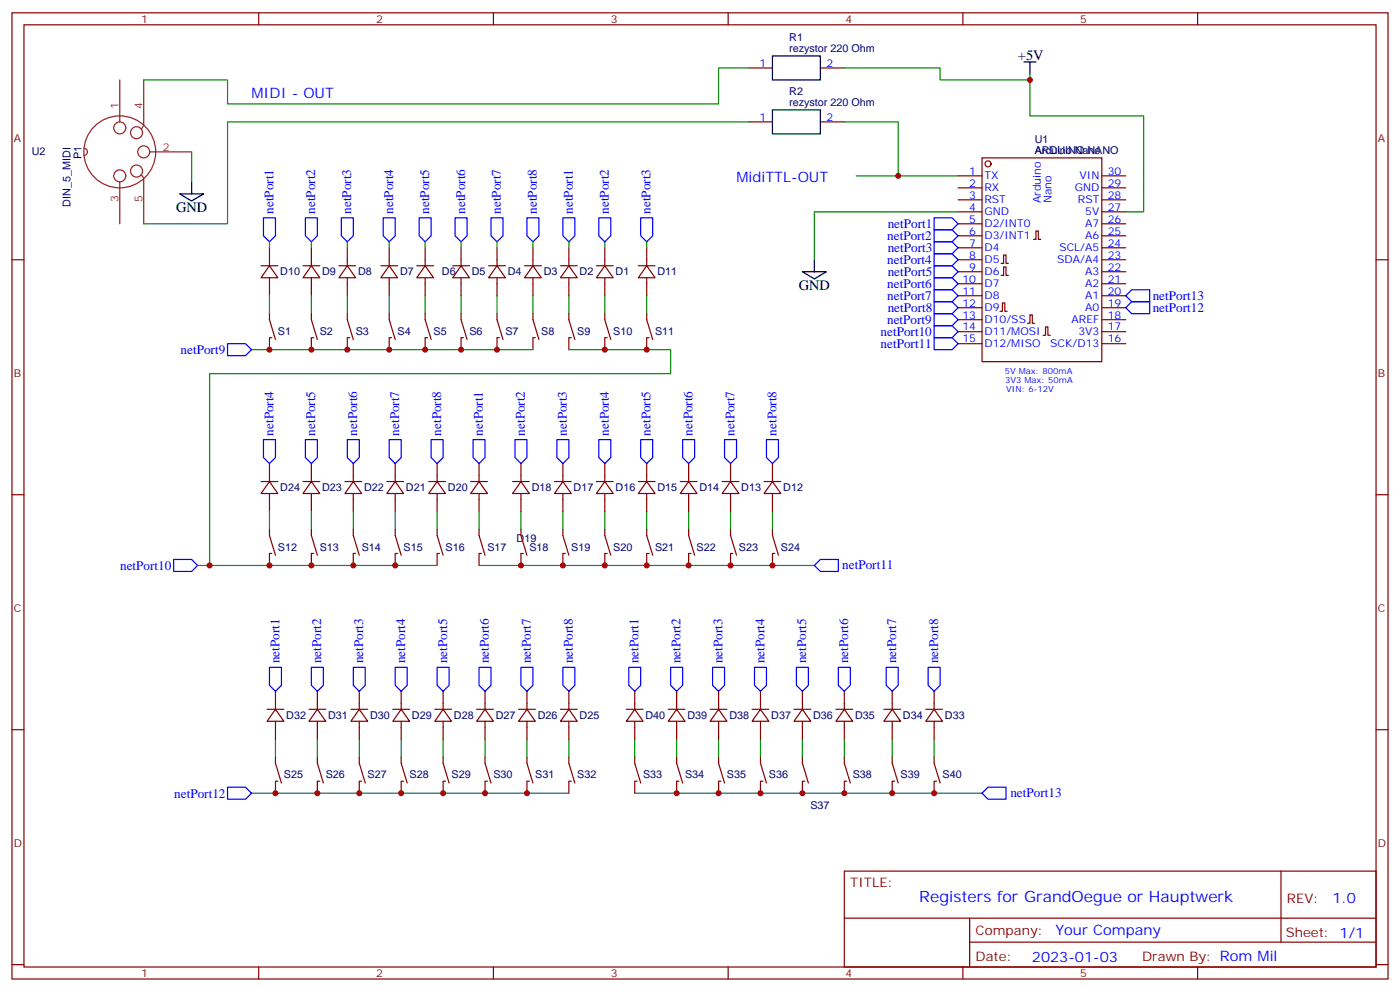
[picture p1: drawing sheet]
<svg xmlns="http://www.w3.org/2000/svg" width="412mm" height="292mm" viewBox="0 0 412 292" stroke-linecap="round" stroke-linejoin="round" font-family="sans-serif">
<g fill="none" stroke="#870000" stroke-width=".35">
<path d="M3.5 3.8h405.4v284.3h-405.4zM7.1 7.3h398.2v277.3h-398.2zM76.2 3.8v3.5M145.3 3.8v3.5M214.5 3.8v3.5M283.6 3.8v3.5M352.8 3.8v3.5M220.5 20h7M220.5 35.9h7M241.7 20h7M241.7 35.9h7M282.2 51.8h7.1"/>
<path d="M282.2 55.3h7.1M282.2 58.8h7.1M289.3 46.5h35.3v59.9h-35.3zM324.6 51.8h7M324.6 55.3h7M324.6 58.8h7M3.5 76.4h3.6M76.9 78.2h4.9M79.4 78.2l2.4 3.5h-4.9zM79.4 72.9v5.3M89.3 78.2h4.9M91.7 78.2l2.5 3.5h-4.9z"/>
<path d="M91.7 72.9v5.3M99.8 78.2h5M102.3 78.2l2.5 3.5h-5zM102.3 72.9v5.3M112.2 78.2h4.9M114.7 78.2l2.4 3.5h-4.9zM114.7 72.9v5.3M122.8 78.2h4.9M125.2 78.2l2.5 3.5h-4.9zM125.2 72.9v5.3M133.3 78.2h5M135.8 78.2l2.5 3.5h-5z"/>
<path d="M135.8 72.9v5.3M143.9 78.2h5M146.4 78.2l2.5 3.5h-5zM146.4 72.9v5.3M154.5 78.2h5M157 78.2l2.5 3.5h-5zM157 72.9v5.3M165.1 78.2h4.9M167.6 78.2l2.4 3.5h-4.9zM167.6 72.9v5.3M175.7 78.2h4.9M178.2 78.2l2.4 3.5h-4.9z"/>
<path d="M178.2 72.9v5.3M188 78.2h5M190.5 78.2l2.5 3.5h-5zM190.5 72.9v5.3M282.2 76.4h7.1M282.2 62.3h7.1M282.2 65.9h7.1M282.2 69.4h7.1M282.2 72.9h7.1M282.2 80h7.1M294.9 77.5h.7v-2.5h.7v2.5h.7M304.4 70.4h.8v-2.4h.7v2.4h.7"/>
<path d="M324.6 76.4h7M324.6 62.3h7M324.6 65.9h7M324.6 69.4h7M324.6 72.9h7M324.6 80h7M405.3 76.4h3.6M79.4 99.4h.7M79.4 81.7v5.3M79.4 92.3v1.8l1.7 5.8M79.4 99.4v3.5M91.7 99.4h.7"/>
<path d="M91.7 81.7v5.3M91.7 92.3v1.8l1.8 5.8M91.7 99.4v3.5M102.3 99.4h.7M102.3 81.7v5.3M102.3 92.3v1.8l1.8 5.8M102.3 99.4v3.5M114.7 99.4h.7M114.7 81.7v5.3M114.7 92.3v1.8l1.7 5.8M114.7 99.4v3.5M125.2 99.4h.7"/>
<path d="M125.2 81.7v5.3M125.2 92.3v1.8l1.8 5.8M125.2 99.4v3.5M135.8 99.4h.7M135.8 92.3v1.8l1.8 5.8M135.8 81.7v5.3M135.8 99.4v3.5M146.4 99.4h.7M146.4 92.3v1.8l1.8 5.8M146.4 81.7v5.3M146.4 99.4v3.5M157 99.4h.7"/>
<path d="M157 92.3v1.8l1.7 5.8M157 81.7v5.3M157 99.4v3.5M167.6 99.4h.7M167.6 92.3v1.8l1.7 5.8M167.6 81.7v5.3M167.6 99.4v3.5M178.2 99.4h.7M178.2 92.3v1.8l1.7 5.8M178.2 81.7v5.3M178.2 99.4v3.5M190.5 92.3v1.8l1.8 5.8"/>
<path d="M190.5 81.7v5.3M190.5 99.4v3.5M190.5 99.4h.7M282.2 83.5h7.1M282.2 87h7.1M282.2 90.6h7.1M282.2 94.1h7.1M282.2 97.6h7.1M294.6 91.6h.7v-2.5h.7v2.5h.7M294.9 81h.7v-2.4h.7v2.4h.7M302.7 95.1h.7v-2.4h.7v2.4h.7M307.3 98.7h.7v-2.5h.7v2.5h.7"/>
<path d="M324.6 83.5h7M324.6 87h7M324.6 90.6h7M324.6 94.1h7M324.6 97.6h7M282.2 101.1h7.1M324.6 101.1h7M79.4 136.4v5.3M91.7 136.4v5.3M104.1 136.4v5.3M116.4 136.4v5.3M128.8 136.4v5.3"/>
<path d="M141.1 136.4v5.3M153.5 136.4v5.3M165.8 136.4v5.3M178.2 136.4v5.3M190.5 136.4v5.3M202.8 136.4v5.3M215.2 136.4v5.3M227.5 136.4v5.3M3.5 145.6h3.6M76.9 141.7h4.9M79.4 141.7l2.4 3.5h-4.9zM79.4 145.2v5.3"/>
<path d="M79.4 155.8v1.8l1.7 5.8M89.3 141.7h4.9M91.7 141.7l2.5 3.5h-4.9zM91.7 145.2v5.3M91.7 155.8v1.8l1.8 5.8M101.6 141.7h4.9M104.1 141.7l2.4 3.5h-4.9zM104.1 145.2v5.3M104.1 155.8v1.8l1.7 5.8M113.9 141.7h5M116.4 141.7l2.5 3.5h-5zM116.4 145.2v5.3"/>
<path d="M116.4 155.8v1.8l1.8 5.8M126.3 141.7h4.9M128.8 141.7l2.4 3.5h-4.9zM128.8 145.2v5.3M128.8 155.8v1.8l1.7 5.8M138.6 141.7h5M141.1 141.7l2.5 3.5h-5zM141.1 145.2v5.3M141.1 155.8v1.8l1.8 5.8M151 141.7h4.9M153.5 141.7l2.4 3.5h-4.9zM153.5 155.8v1.8l1.7 5.8"/>
<path d="M153.5 145.2v5.3M163.3 141.7h5M165.8 141.7l2.5 3.5h-5zM165.8 155.8v1.8l1.8 5.8M165.8 145.2v5.3M175.7 141.7h4.9M178.2 141.7l2.4 3.5h-4.9zM178.2 145.2v5.3M178.2 155.8v1.8l1.7 5.8M188 141.7h5M190.5 141.7l2.5 3.5h-5zM190.5 145.2v5.3"/>
<path d="M190.5 155.8v1.8l1.8 5.8M200.4 141.7h4.9M202.8 141.7l2.5 3.5h-4.9zM202.8 155.8v1.8l1.8 5.8M202.8 145.2v5.3M212.7 141.7h5M215.2 141.7l2.5 3.5h-5zM215.2 155.8v1.8l1.8 5.8M215.2 145.2v5.3M225.1 141.7h4.9M227.5 141.7l2.5 3.5h-4.9zM227.5 155.8v1.8l1.8 5.8"/>
<path d="M227.5 145.2v5.3M405.3 145.6h3.6M80.1 162.9h-.7v3.5M92.4 162.9h-.7v3.5M104.8 162.9h-.7v3.5M117.1 162.9h-.7v3.5M129.5 162.9h-.7v3.5M141.8 162.9h-.7v3.5M154.2 162.9h-.7v3.5M166.5 162.9h-.7v3.5M178.9 162.9h-.7v3.5M191.2 162.9h-.7v3.5"/>
<path d="M203.6 162.9h-.8v3.5M215.9 162.9h-.7v3.5M228.2 162.9h-.7v3.5M3.5 214.7h3.6M78.7 208.7h4.9M81.1 208.7l2.5 3.6h-4.9zM81.1 203.4v5.3M81.1 212.3v5.3M91 208.7h5M93.5 208.7l2.5 3.6h-5zM93.5 203.4v5.3M93.5 212.3v5.3"/>
<path d="M103.4 208.7h4.9M105.8 208.7l2.5 3.6h-4.9zM105.8 203.4v5.3M105.8 212.3v5.3M115.7 208.7h4.9M118.2 208.7l2.4 3.6h-4.9zM118.2 203.4v5.3M118.2 212.3v5.3M128.1 208.7h4.9M130.5 208.7l2.5 3.6h-4.9zM130.5 203.4v5.3M130.5 212.3v5.3"/>
<path d="M140.4 208.7h4.9M142.9 208.7l2.4 3.6h-4.9zM142.9 203.4v5.3M142.9 212.3v5.3M152.8 208.7h4.9M155.2 208.7l2.5 3.6h-4.9zM155.2 203.4v5.3M155.2 212.3v5.3M165.1 208.7h4.9M167.6 208.7l2.4 3.6h-4.9zM167.6 203.4v5.3M167.6 212.3v5.3"/>
<path d="M184.5 208.7h4.9M187 208.7l2.4 3.6h-4.9zM187 203.4v5.3M187 212.3v5.3M196.8 208.7h5M199.3 208.7l2.5 3.6h-5zM199.3 203.4v5.3M199.3 212.3v5.3M209.2 208.7h4.9M211.7 208.7l2.4 3.6h-4.9zM211.7 203.4v5.3M211.7 212.3v5.3"/>
<path d="M221.5 208.7h5M224 208.7l2.5 3.6h-5zM224 203.4v5.3M224 212.3v5.3M233.9 208.7h4.9M236.4 208.7l2.4 3.6h-4.9zM236.4 203.4v5.3M236.4 212.3v5.3M246.2 208.7h5M248.7 208.7l2.5 3.6h-5zM248.7 203.4v5.3M248.7 212.3v5.3"/>
<path d="M260.3 208.7h5M262.8 208.7l2.5 3.6h-5zM262.8 203.4v5.3M262.8 212.3v5.3M272.7 208.7h4.9M275.2 208.7l2.4 3.6h-4.9zM275.2 203.4v5.3M275.2 212.3v5.3M405.3 214.7h3.6M81.1 229.9h.7M81.1 222.8v1.8l1.8 5.8M81.1 230v3.4"/>
<path d="M93.5 229.9h.7M93.5 222.8v1.8l1.7 5.8M93.5 230v3.4M105.8 229.9h.7M105.8 222.8v1.8l1.8 5.8M105.8 230v3.4M118.2 229.9h.7M118.2 222.8v1.8l1.7 5.8M118.2 230v3.4M130.5 229.9h.7M130.5 222.8v1.8l1.8 5.8M130.5 230v3.4"/>
<path d="M142.9 229.9h.7M142.9 222.8v1.8l1.7 5.8M142.9 230v3.4M155.2 229.9h.7M155.2 222.8v1.8l1.8 5.8M155.2 230v3.4M167.6 222.8v1.8l1.7 5.8M167.6 230v3.4M167.6 229.9h.7M187 229.9h.7M187 222.8v1.8l1.7 5.8M187 230v3.4"/>
<path d="M199.3 229.9h.7M199.3 222.8v1.8l1.8 5.8M199.3 230v3.4M211.7 229.9h.7M211.7 222.8v1.8l1.7 5.8M211.7 230v3.4M224 229.9h.7M224 222.8v1.8l1.8 5.8M224 230v3.4M236.4 229.9h.7M236.4 222.8v1.8l1.7 5.8M236.4 230v3.4"/>
<path d="M248.7 229.9h.7M248.7 222.8v1.8l1.8 5.8M248.7 230v3.4M262.8 229.9h.7M262.8 222.8v1.8l1.8 5.8M262.8 230v3.4M275.2 222.8v1.8l1.7 5.8M275.2 230v3.4M275.2 229.9h.7M248.7 256.4h156.6v28.2h-156.6zM377.3 256.4v20.9M248.7 270.2h156.5"/>
<path d="M285.6 277.3h119.6M285.6 270.2v14.1M3.5 283.9h3.6M76.2 284.6v3.5M145.3 284.6v3.5M214.5 284.6v3.5M283.6 284.6v3.5M352.8 284.6v3.5M405.3 283.9h3.6"/>
<circle cx="291" cy="48.2" r=".88"/>
</g>
<g fill="none" stroke="#008700" stroke-width=".35">
<path d="M220.5 20h-8.8v10.6h-144.7v-7.1h-24.7M220.5 35.9h-153.5v30h-24.7M248.7 35.9h15.9v15.9h17.6M248.7 20h28.2v3.5h26.5v-1.7M303.4 23.5v10.6h33.5v28.2h-5.3M56.4 44.7v8.8M252.2 51.8h12.4M79.4 71.2v1.7M91.7 71.2v1.7M102.3 71.2v1.7M114.7 71.2v1.7M125.2 71.2v1.7"/>
<path d="M135.8 71.2v1.7M146.4 71.2v1.7M157 71.2v1.7M167.6 71.2v1.7M178.2 71.2v1.7M190.5 71.2v1.7M282.2 62.3h-42.3v14.1M79.4 87v5.3M91.7 87v5.3M102.3 87v5.3M114.7 87v5.3M125.2 87v5.3"/>
<path d="M135.8 87v5.3M146.4 87v5.3M157 87v5.3M167.6 87v5.3M178.2 87v5.3M190.5 87v5.3M74.1 102.9h82.9M167.6 102.9h30v7.1h-135.9v56.4h67.1M79.4 150.5v5.3M91.7 150.5v5.3M104.1 150.5v5.3M116.4 150.5v5.3"/>
<path d="M128.8 150.5v5.3M141.1 150.5v5.3M153.5 150.5v5.3M165.8 150.5v5.3M178.2 150.5v5.3M190.5 150.5v5.3M202.8 150.5v5.3M215.2 150.5v5.3M227.5 150.5v5.3M58.2 166.4h3.5M141.1 166.4h98.8M81.1 217.6v5.2"/>
<path d="M93.5 217.6v5.2M105.8 217.6v5.2M118.2 217.6v5.2M130.5 217.6v5.2M142.9 217.6v5.2M155.2 217.6v5.2M167.6 217.6v5.2M187 217.6v5.2M199.3 217.6v5.2M211.7 217.6v5.2M224 217.6v5.2M236.4 217.6v5.2"/>
<path d="M248.7 217.6v5.2M262.8 217.6v5.2M275.2 217.6v5.2M74.1 233.4h93.5M187 233.4h102.3"/>
</g>
<g fill="none" stroke="#00f" stroke-width=".35">
<path d="M77.6 64.1h3.5v5.3l-1.7 1.8-1.8-1.8zM90 64.1h3.5v5.3l-1.8 1.8-1.7-1.8zM100.5 64.1h3.6v5.3l-1.8 1.8-1.8-1.8zM112.9 64.1h3.5v5.3l-1.7 1.8-1.8-1.8zM123.5 64.1h3.5v5.3l-1.8 1.8-1.7-1.8zM134.1 64.1h3.5v5.3l-1.8 1.8-1.7-1.8zM144.6 64.1h3.6v5.3l-1.8 1.8-1.8-1.8zM155.2 64.1h3.5v5.3l-1.7 1.8-1.8-1.8zM165.8 64.1h3.5v5.3l-1.7 1.8-1.8-1.8zM176.4 64.1h3.5v5.3l-1.7 1.8-1.8-1.8zM188.7 64.1h3.6v5.3l-1.8 1.8-1.8-1.8zM275.2 78.2h5.3l1.7 1.8-1.7 1.7h-5.3z"/>
<path d="M275.2 74.7h5.3l1.7 1.7-1.7 1.8h-5.3zM275.2 71.2h5.3l1.7 1.7-1.7 1.8h-5.3zM275.2 67.6h5.3l1.7 1.8-1.7 1.8h-5.3zM275.2 64.1h5.3l1.7 1.8-1.7 1.7h-5.3zM275.2 88.8h5.3l1.7 1.8-1.7 1.7h-5.3zM275.2 85.3h5.3l1.7 1.7-1.7 1.8h-5.3zM275.2 81.7h5.3l1.7 1.8-1.7 1.8h-5.3zM275.2 92.3h5.3l1.7 1.8-1.7 1.7h-5.3zM275.2 95.8h5.3l1.7 1.8-1.7 1.8h-5.3zM275.2 99.4h5.3l1.7 1.7-1.7 1.8h-5.3zM331.6 90.6l1.8-1.8h5.3v3.5h-5.3zM333.4 85.3h5.3v3.5h-5.3l-1.8-1.8z"/>
<path d="M67 101.1h5.3l1.8 1.8-1.8 1.8h-5.3zM77.6 129.4h3.5v5.3l-1.7 1.7-1.8-1.7zM90 129.4h3.5v5.3l-1.8 1.7-1.7-1.7zM102.3 129.4h3.5v5.3l-1.7 1.7-1.8-1.7zM114.7 129.4h3.5v5.3l-1.8 1.7-1.7-1.7zM127 129.4h3.5v5.3l-1.7 1.7-1.8-1.7zM139.3 129.4h3.6v5.3l-1.8 1.7-1.8-1.7zM151.7 129.4h3.5v5.3l-1.7 1.7-1.8-1.7zM164 129.4h3.6v5.3l-1.8 1.7-1.8-1.7zM176.4 129.4h3.5v5.3l-1.7 1.7-1.8-1.7zM188.7 129.4h3.6v5.3l-1.8 1.7-1.8-1.7zM201.1 129.4h3.5v5.3l-1.8 1.7-1.7-1.7z"/>
<path d="M213.4 129.4h3.6v5.3l-1.8 1.7-1.8-1.7zM225.8 129.4h3.5v5.3l-1.8 1.7-1.7-1.7zM51.2 164.6h5.2l1.8 1.8-1.8 1.8h-5.2zM239.9 166.4l1.8-1.8h5.2v3.6h-5.2zM79.4 196.4h3.5v5.3l-1.8 1.7-1.7-1.7zM91.7 196.4h3.5v5.3l-1.7 1.7-1.8-1.7zM104.1 196.4h3.5v5.3l-1.8 1.7-1.7-1.7zM116.4 196.4h3.5v5.3l-1.7 1.7-1.8-1.7zM128.8 196.4h3.5v5.3l-1.8 1.7-1.7-1.7zM141.1 196.4h3.5v5.3l-1.7 1.7-1.8-1.7zM153.5 196.4h3.5v5.3l-1.8 1.7-1.7-1.7zM165.8 196.4h3.5v5.3l-1.7 1.7-1.8-1.7z"/>
<path d="M185.2 196.4h3.5v5.3l-1.7 1.7-1.8-1.7zM197.6 196.4h3.5v5.3l-1.8 1.7-1.7-1.7zM209.9 196.4h3.5v5.3l-1.7 1.7-1.8-1.7zM222.2 196.4h3.6v5.3l-1.8 1.7-1.8-1.7zM234.6 196.4h3.5v5.3l-1.7 1.7-1.8-1.7zM246.9 196.4h3.6v5.3l-1.8 1.7-1.8-1.7zM261.1 196.4h3.5v5.3l-1.8 1.7-1.7-1.7zM273.4 196.4h3.5v5.3l-1.7 1.7-1.8-1.7zM67 231.7h5.3l1.8 1.7-1.8 1.8h-5.3zM291 231.7h5.3v3.5h-5.3l-1.7-1.8z"/>
</g>
<path d="M227.5 16.5h14.2v7h-14.2zM301.6 18.2h3.6M303.4 18.2v3.6M227.5 32.3h14.2v7.1h-14.2zM52.9 57h7.1l-3.6 2.2zM56.4 53.5v3.5M236.4 80h7l-3.5 2.1zM239.9 76.4v3.6" fill="none" stroke="#000" stroke-width=".35"/>
<g fill="none" stroke="#8c2424" stroke-width=".35">
<path d="M35.3 23.5v12.4M42.3 23.5v13.4l-.7 1.1M24.7 43.6a1.06 1.06 0 0 1 1.1 1.1 1.06 1.06 0 0 1-1.1 1.1M35.3 53.5v12.4M41.6 51.4l.7 1.1v13.4M44.1 44.7h12.3"/>
<circle cx="35.3" cy="37.6" r="1.76"/>
<circle cx="40.2" cy="39.1" r="1.76"/>
<circle cx="35.3" cy="44.7" r="10.6"/>
<circle cx="35.3" cy="51.8" r="1.76"/>
<circle cx="40.2" cy="50.3" r="1.76"/>
<circle cx="42.3" cy="44.7" r="1.76"/>
</g>
<g fill="#c00">
<circle cx="262.8" cy="233.4" r=".88"/>
<circle cx="248.7" cy="233.4" r=".88"/>
<circle cx="236.4" cy="233.4" r=".88"/>
<circle cx="224" cy="233.4" r=".88"/>
<circle cx="211.7" cy="233.4" r=".88"/>
<circle cx="199.3" cy="233.4" r=".88"/>
<circle cx="155.2" cy="233.4" r=".88"/>
<circle cx="142.9" cy="233.4" r=".88"/>
<circle cx="130.5" cy="233.4" r=".88"/>
<circle cx="118.2" cy="233.4" r=".88"/>
<circle cx="105.8" cy="233.4" r=".88"/>
<circle cx="93.5" cy="233.4" r=".88"/>
<circle cx="215.2" cy="166.4" r=".88"/>
<circle cx="202.8" cy="166.4" r=".88"/>
<circle cx="190.5" cy="166.4" r=".88"/>
<circle cx="178.2" cy="166.4" r=".88"/>
<circle cx="165.8" cy="166.4" r=".88"/>
<circle cx="153.5" cy="166.4" r=".88"/>
<circle cx="116.4" cy="166.4" r=".88"/>
<circle cx="104.1" cy="166.4" r=".88"/>
<circle cx="91.7" cy="166.4" r=".88"/>
<circle cx="146.4" cy="102.9" r=".88"/>
<circle cx="135.8" cy="102.9" r=".88"/>
<circle cx="125.2" cy="102.9" r=".88"/>
<circle cx="114.7" cy="102.9" r=".88"/>
<circle cx="102.3" cy="102.9" r=".88"/>
<circle cx="91.7" cy="102.9" r=".88"/>
<circle cx="178.2" cy="102.9" r=".88"/>
<circle cx="190.5" cy="102.9" r=".88"/>
<circle cx="79.4" cy="166.4" r=".88"/>
<circle cx="79.4" cy="102.9" r=".88"/>
<circle cx="61.7" cy="166.4" r=".88"/>
<circle cx="227.5" cy="166.4" r=".88"/>
<circle cx="275.2" cy="233.4" r=".88"/>
<circle cx="81.1" cy="233.4" r=".88"/>
<circle cx="303.4" cy="23.5" r=".88"/>
<circle cx="264.6" cy="51.8" r=".88"/>
</g>
<text font-size="4.6" fill="#00f" x="270.8" y="265.4">Registers for GrandOegue or Hauptwerk</text>
<g font-size="4.2">
<text x="299.9" y="17.5">+5V</text>
<text x="51.9" y="62.3">GND</text>
<text x="235.3" y="85.3">GND</text>
</g>
<g font-size="4.2" fill="#00f">
<text x="74.1" y="28.8">MIDI - OUT</text>
<text x="217" y="53.5">MidiTTL-OUT</text>
<text x="392.5" y="265.6">1.0</text>
<text x="310.9" y="275.2">Your Company</text>
<text x="304" y="283">2023-01-03</text>
</g>
<g font-size="3.9" fill="#00f">
<text x="80.5" y="62.9" transform="rotate(-90 80.5 62.9)">netPort1</text>
<text x="92.9" y="62.9" transform="rotate(-90 92.9 62.9)">netPort2</text>
<text x="103.5" y="62.9" transform="rotate(-90 103.5 62.9)">netPort3</text>
<text x="115.8" y="62.9" transform="rotate(-90 115.8 62.9)">netPort4</text>
<text x="126.4" y="62.9" transform="rotate(-90 126.4 62.9)">netPort5</text>
<text x="137" y="62.9" transform="rotate(-90 137 62.9)">netPort6</text>
<text x="147.6" y="62.9" transform="rotate(-90 147.6 62.9)">netPort7</text>
<text x="158.1" y="62.9" transform="rotate(-90 158.1 62.9)">netPort8</text>
<text x="168.7" y="62.9" transform="rotate(-90 168.7 62.9)">netPort1</text>
<text x="179.3" y="62.9" transform="rotate(-90 179.3 62.9)">netPort2</text>
<text x="191.7" y="62.9" transform="rotate(-90 191.7 62.9)">netPort3</text>
<text x="261.4" y="70.8">netPort2</text>
<text x="261.5" y="67.2">netPort1</text>
<text x="261.4" y="77.8">netPort4</text>
<text x="261.5" y="74.3">netPort3</text>
<text x="261.5" y="81.3">netPort5</text>
<text x="261.4" y="88.4">netPort7</text>
<text x="261.4" y="84.9">netPort6</text>
<text x="339.5" y="88.2">netPort13</text>
<text x="261.3" y="95.3">netPort9</text>
<text x="261.5" y="91.9">netPort8</text>
<text x="339.5" y="91.8">netPort12</text>
<text x="259.4" y="98.8">netPort10</text>
<text x="53.2" y="104.1">netPort9</text>
<text x="259.4" y="102.4">netPort11</text>
<text x="80.5" y="128.2" transform="rotate(-90 80.5 128.2)">netPort4</text>
<text x="92.9" y="128.2" transform="rotate(-90 92.9 128.2)">netPort5</text>
<text x="105.2" y="128.2" transform="rotate(-90 105.2 128.2)">netPort6</text>
<text x="117.6" y="128.2" transform="rotate(-90 117.6 128.2)">netPort7</text>
<text x="129.9" y="128.2" transform="rotate(-90 129.9 128.2)">netPort8</text>
<text x="142.3" y="128.2" transform="rotate(-90 142.3 128.2)">netPort1</text>
<text x="154.6" y="128.2" transform="rotate(-90 154.6 128.2)">netPort2</text>
<text x="167" y="128.2" transform="rotate(-90 167 128.2)">netPort3</text>
<text x="179.3" y="128.2" transform="rotate(-90 179.3 128.2)">netPort4</text>
<text x="191.7" y="128.2" transform="rotate(-90 191.7 128.2)">netPort5</text>
<text x="204" y="128.2" transform="rotate(-90 204 128.2)">netPort6</text>
<text x="216.4" y="128.2" transform="rotate(-90 216.4 128.2)">netPort7</text>
<text x="228.7" y="128.2" transform="rotate(-90 228.7 128.2)">netPort8</text>
<text x="35.4" y="167.6">netPort10</text>
<text x="248.1" y="167.6">netPort11</text>
<text x="82.3" y="195.2" transform="rotate(-90 82.3 195.2)">netPort1</text>
<text x="94.6" y="195.2" transform="rotate(-90 94.6 195.2)">netPort2</text>
<text x="107" y="195.2" transform="rotate(-90 107 195.2)">netPort3</text>
<text x="119.3" y="195.2" transform="rotate(-90 119.3 195.2)">netPort4</text>
<text x="131.7" y="195.2" transform="rotate(-90 131.7 195.2)">netPort5</text>
<text x="144" y="195.2" transform="rotate(-90 144 195.2)">netPort6</text>
<text x="156.4" y="195.2" transform="rotate(-90 156.4 195.2)">netPort7</text>
<text x="168.7" y="195.2" transform="rotate(-90 168.7 195.2)">netPort8</text>
<text x="188.1" y="195.2" transform="rotate(-90 188.1 195.2)">netPort1</text>
<text x="200.5" y="195.2" transform="rotate(-90 200.5 195.2)">netPort2</text>
<text x="212.8" y="195.2" transform="rotate(-90 212.8 195.2)">netPort3</text>
<text x="225.2" y="195.2" transform="rotate(-90 225.2 195.2)">netPort4</text>
<text x="237.5" y="195.2" transform="rotate(-90 237.5 195.2)">netPort5</text>
<text x="249.9" y="195.2" transform="rotate(-90 249.9 195.2)">netPort6</text>
<text x="264" y="195.2" transform="rotate(-90 264 195.2)">netPort7</text>
<text x="276.3" y="195.2" transform="rotate(-90 276.3 195.2)">netPort8</text>
<text x="51.3" y="234.8">netPort12</text>
<text x="297.6" y="234.6">netPort13</text>
</g>
<g font-size="3.9" fill="#800">
<text x="250.5" y="260.9">TITLE:</text>
<text x="379.1" y="265.6">REV:</text>
<text x="287.4" y="275.1">Company:</text>
<text x="378.7" y="275.8">Sheet: 1/1</text>
<text x="287.4" y="282.8">Date:</text>
<text x="336.4" y="282.9">Drawn By: Rom Mil</text>
</g>
<g font-size="3.2" fill="#800">
<text x="41.6" y="6.8">1</text>
<text x="110.8" y="6.8">2</text>
<text x="179.9" y="6.8">3</text>
<text x="249.1" y="6.8">4</text>
<text x="318.2" y="6.8">5</text>
<text x="4.1" y="41.9">A</text>
<text x="405.9" y="41.9">A</text>
<text x="4.1" y="111">B</text>
<text x="405.9" y="111">B</text>
<text x="4.1" y="180.2">C</text>
<text x="405.9" y="180.2">C</text>
<text x="4.1" y="249.3">D</text>
<text x="405.9" y="249.3">D</text>
<text x="41.6" y="287.6">1</text>
<text x="110.8" y="287.6">2</text>
<text x="179.9" y="287.6">3</text>
<text x="249.1" y="287.6">4</text>
<text x="318.2" y="287.6">5</text>
</g>
<g font-size="3.2" fill="#000080">
<text x="232.5" y="11.9">R1</text>
<text x="232.5" y="15.3">rezystor 220 Ohm</text>
<text x="232.5" y="27.8">R2</text>
<text x="232.5" y="31.2">rezystor 220 Ohm</text>
<text x="9.3" y="45.8">U2</text>
<text x="24" y="46.7" transform="rotate(-90 24 46.7)">P1</text>
<text x="304.8" y="45.4">Arduino Nano</text>
<text x="304.8" y="45.4">ARDUINO NANO</text>
<text x="304.8" y="42.2">U1</text>
<text x="20.8" y="60.8" transform="rotate(-90 20.8 60.8)">DIN_5_MIDI</text>
<text x="82.5" y="80.9">D10</text>
<text x="94.9" y="80.9">D9</text>
<text x="105.5" y="81">D8</text>
<text x="117.8" y="81">D7</text>
<text x="130.2" y="81">D6</text>
<text x="139" y="80.9">D5</text>
<text x="149.6" y="80.9">D4</text>
<text x="160.2" y="80.9">D3</text>
<text x="170.7" y="80.9">D2</text>
<text x="181.3" y="80.9">D1</text>
<text x="193.7" y="80.9">D11</text>
<text x="81.8" y="98.5">S1</text>
<text x="94.2" y="98.5">S2</text>
<text x="104.8" y="98.5">S3</text>
<text x="117.1" y="98.5">S4</text>
<text x="127.7" y="98.5">S5</text>
<text x="138.3" y="98.5">S6</text>
<text x="148.9" y="98.5">S7</text>
<text x="159.5" y="98.5">S8</text>
<text x="170" y="98.5">S9</text>
<text x="180.6" y="98.5">S10</text>
<text x="193" y="98.5">S11</text>
<text x="82.5" y="144.4">D24</text>
<text x="94.9" y="144.4">D23</text>
<text x="107.2" y="144.4">D22</text>
<text x="119.6" y="144.4">D21</text>
<text x="131.9" y="144.4">D20</text>
<text x="156.6" y="144.4">D18</text>
<text x="169" y="144.4">D17</text>
<text x="181.3" y="144.4">D16</text>
<text x="193.7" y="144.4">D15</text>
<text x="206" y="144.4">D14</text>
<text x="218.4" y="144.4">D13</text>
<text x="230.7" y="144.4">D12</text>
<text x="152.2" y="159.4">D19</text>
<text x="81.8" y="162">S12</text>
<text x="94.2" y="162">S13</text>
<text x="106.5" y="162">S14</text>
<text x="118.9" y="162">S15</text>
<text x="131.2" y="162">S16</text>
<text x="143.6" y="162">S17</text>
<text x="155.9" y="162">S18</text>
<text x="168.3" y="162">S19</text>
<text x="180.6" y="162">S20</text>
<text x="193" y="162">S21</text>
<text x="205.2" y="162.2">S22</text>
<text x="217.7" y="162">S23</text>
<text x="230" y="162">S24</text>
<text x="84.3" y="211.6">D32</text>
<text x="96.7" y="211.6">D31</text>
<text x="109" y="211.6">D30</text>
<text x="121.4" y="211.6">D29</text>
<text x="133.7" y="211.6">D28</text>
<text x="146" y="211.6">D27</text>
<text x="158.4" y="211.6">D26</text>
<text x="170.7" y="211.6">D25</text>
<text x="190.1" y="211.6">D40</text>
<text x="202.5" y="211.6">D39</text>
<text x="214.8" y="211.6">D38</text>
<text x="227.2" y="211.6">D37</text>
<text x="239.5" y="211.6">D36</text>
<text x="251.9" y="211.6">D35</text>
<text x="266" y="211.6">D34</text>
<text x="278.3" y="211.6">D33</text>
<text x="83.6" y="229.1">S25</text>
<text x="96" y="229.1">S26</text>
<text x="108.3" y="229.1">S27</text>
<text x="120.6" y="229.1">S28</text>
<text x="133" y="229.1">S29</text>
<text x="145.3" y="229.1">S30</text>
<text x="157.7" y="229.1">S31</text>
<text x="170" y="229.1">S32</text>
<text x="189.4" y="229.1">S33</text>
<text x="201.8" y="229.1">S34</text>
<text x="214.1" y="229.1">S35</text>
<text x="226.5" y="229.1">S36</text>
<text x="251.2" y="229.1">S38</text>
<text x="265.3" y="229.1">S39</text>
<text x="277.6" y="229.1">S40</text>
<text x="238.7" y="238.1">S37</text>
</g>
<g font-size="3.2" fill="#00f">
<text x="223.8" y="19.6">1</text>
<text x="243.4" y="19.6">2</text>
<text x="223.8" y="35.5">1</text>
<text x="243.4" y="35.5">2</text>
<text x="285.5" y="51.4">1</text>
<text x="290" y="52.8">TX</text>
<text x="318" y="52.8">VIN</text>
<text x="326.3" y="51.4">30</text>
<text x="285.5" y="54.9">2</text>
<text x="285.5" y="58.5">3</text>
<text x="290" y="56.3">RX</text>
<text x="290" y="59.9">RST</text>
<text x="306.6" y="59.9" transform="rotate(-90 306.6 59.9)">Arduino</text>
<text x="309.7" y="59.9" transform="rotate(-90 309.7 59.9)">Nano</text>
<text x="316.6" y="56.3">GND</text>
<text x="317.5" y="59.9">RST</text>
<text x="326.3" y="58.5">28</text>
<text x="326.3" y="54.9">29</text>
<text x="285.5" y="62">4</text>
<text x="285.5" y="65.5">5</text>
<text x="290" y="63.4">GND</text>
<text x="319.7" y="63.4">5V</text>
<text x="326.3" y="65.5">26</text>
<text x="326.3" y="62">27</text>
<text x="285.5" y="69">6</text>
<text x="290" y="66.9">D2/INT0</text>
<text x="290" y="70.4">D3/INT1</text>
<text x="319.7" y="70.4">A6</text>
<text x="319.7" y="66.9">A7</text>
<text x="326.3" y="69">25</text>
<text x="285.5" y="72.6">7</text>
<text x="285.5" y="76.1">8</text>
<text x="290" y="74">D4</text>
<text x="290" y="77.5">D5</text>
<text x="311.4" y="77.5">SDA/A4</text>
<text x="312.1" y="74">SCL/A5</text>
<text x="326.3" y="76.1">23</text>
<text x="326.3" y="72.6">24</text>
<text x="283.5" y="83.1">10</text>
<text x="285.5" y="79.6">9</text>
<text x="290" y="81">D6</text>
<text x="319.7" y="81">A3</text>
<text x="326.3" y="83.1">21</text>
<text x="326.3" y="79.6">22</text>
<text x="283.5" y="86.7">11</text>
<text x="290" y="84.6">D7</text>
<text x="290" y="88.1">D8</text>
<text x="319.7" y="88.1">A1</text>
<text x="319.7" y="84.6">A2</text>
<text x="326.3" y="86.7">20</text>
<text x="283.5" y="90.2">12</text>
<text x="283.5" y="93.7">13</text>
<text x="290" y="91.6">D9</text>
<text x="290" y="95.1">D10/SS</text>
<text x="315.6" y="95.1">AREF</text>
<text x="319.7" y="91.6">A0</text>
<text x="326.3" y="93.7">18</text>
<text x="326.3" y="90.2">19</text>
<text x="283.5" y="97.3">14</text>
<text x="283.5" y="100.8">15</text>
<text x="290" y="98.7">D11/MOSI</text>
<text x="317.6" y="98.7">3V3</text>
<text x="326.3" y="100.8">16</text>
<text x="326.3" y="97.3">17</text>
<text x="290" y="102.2">D12/MISO</text>
<text x="309.4" y="102.2">SCK/D13</text>
</g>
<g font-size="3.2" fill="#8d2323">
<text x="34.9" y="32" transform="rotate(-90 34.9 32)">1</text>
<text x="42" y="32" transform="rotate(-90 42 32)">4</text>
<text x="48" y="44.3">2</text>
<text x="34.9" y="59.4" transform="rotate(-90 34.9 59.4)">3</text>
<text x="42" y="59.4" transform="rotate(-90 42 59.4)">5</text>
</g>
<g font-size="2.5" fill="#00f">
<text x="296" y="110">5V Max: 800mA</text>
<text x="296.1" y="112.8">3V3 Max: 50mA</text>
<text x="296.4" y="115.3">VIN: 6-12V</text>
</g>
</svg>
